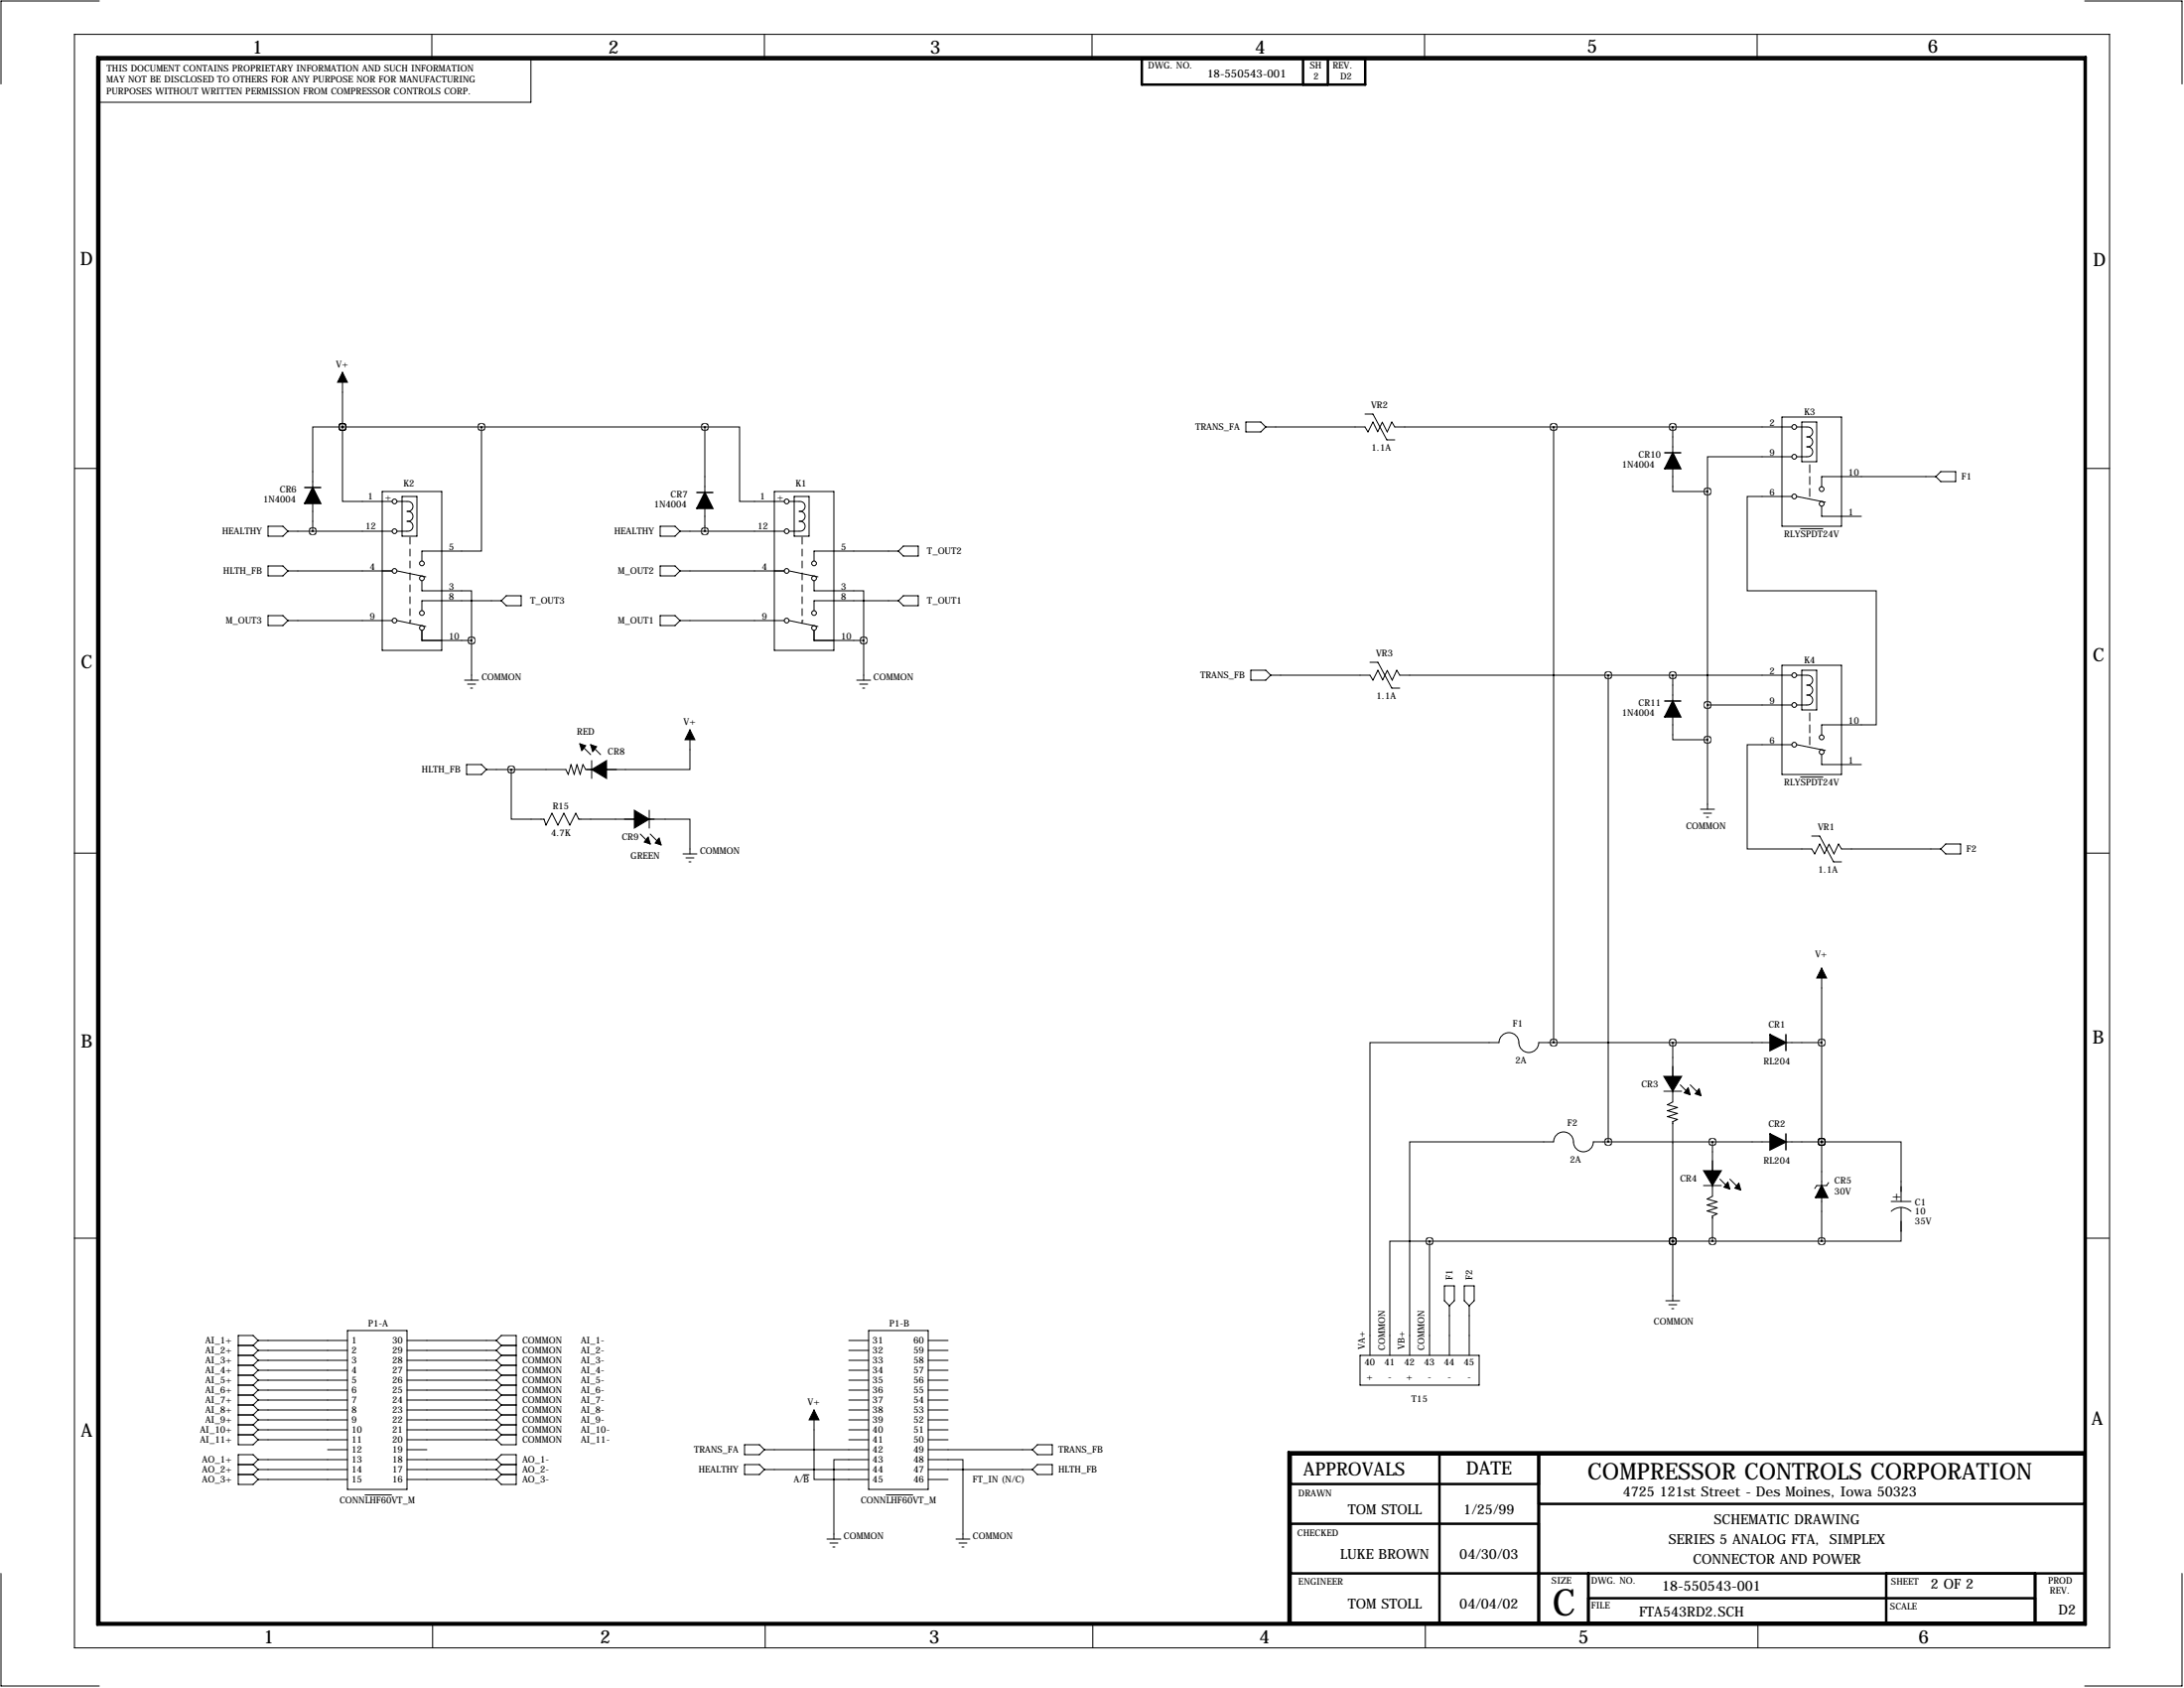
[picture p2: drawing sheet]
<svg xmlns="http://www.w3.org/2000/svg" width="559mm" height="432mm" viewBox="0 0 559 432" stroke-linecap="round" stroke-linejoin="round" font-family="sans-serif">
<g fill="none" stroke="#000" stroke-width=".25">
<path d="M19 8.8h520.8v412.7h-520.8zM25.4 .3h-25.1v21.2M110.5 8.8v6.3M143 15.1h-7.2v11.1h-110.8M195.6 8.8v6.3M279.4 8.8v6.3M364.5 8.8v6.3M449.6 8.8v6.3M533.4 .3h24.9v21.2M87.6 95.2v14M19.1 119.8h6.4M87.6 109.2h-7.6v15.5"/>
<path d="M87.6 109.2h.1M87.6 109.2v19.1h12.7M87.6 109.2h92.7M123.2 109.2v31.8h-15.3v2.5M180.3 109.2h8.9v19.1h11.5M180.3 109.2v16.8M318.8 107.9h3.8l1.2 1.3-1.2 1.3h-3.8zM323.8 109.2h25.4l.8 1.3 1.3-2.6 1.2 2.5 1.2-2.4 1.2 2.5 1.2-2.6 .8 1.3h101.6M349.2 105.9h2.1l3.5 6.6h2.1M397.5 109.2v157.5M428 119.9v5.8h8.9M428 109.2v6.6"/>
<path d="M455.9 106.7h15.3v27.9h-15.3zM458.5 116.8h-21.6v8.9M459.7 109.2h2.6a1.27 1.27 0 0 1 1.5 1.3 1.27 1.27 0 0 1-1.5 1.2 1.29 1.29 0 0 1 1.5 1.3 1.29 1.29 0 0 1-1.5 1.3 1.29 1.29 0 0 1 1.5 1.2 1.29 1.29 0 0 1-1.5 1.3h-2.6M461 107.9h3.8v10.2h-3.8zM463 118.9v2M533.3 119.8h6.5M68.6 134.6h3.8l1.3 1.3-1.3 1.3h-3.8zM73.7 135.9h26.6M80 128.8v7.1M97.8 125.7h15.2v40.7h-15.2zM101.6 128.3h2.6a1.27 1.27 0 0 1 1.5 1.2 1.27 1.27 0 0 1-1.6 1.3 1.29 1.29 0 0 1 1.6 1.3 1.29 1.29 0 0 1-1.6 1.2 1.29 1.29 0 0 1 1.6 1.3 1.29 1.29 0 0 1-1.6 1.3h-2.5M102.9 127h3.8v10.2h-3.8z"/>
<path d="M104.9 137.4v1.8M168.9 134.6h3.8l1.3 1.3-1.3 1.3h-3.8zM174 135.9h26.7M180.3 130v5.9M198.1 125.7h15.3v40.7h-15.3zM201.9 128.3h2.6a1.27 1.27 0 0 1 1.5 1.2 1.27 1.27 0 0 1-1.5 1.3 1.29 1.29 0 0 1 1.5 1.3 1.29 1.29 0 0 1-1.5 1.2 1.29 1.29 0 0 1 1.5 1.3 1.29 1.29 0 0 1-1.5 1.3h-2.6M203.2 127h3.8v10.2h-3.8zM205.2 137.4v1.8M436.9 125.7v81.3M458.5 127h-11.5v24.1h33.1v34.3h-14v2.6M459.7 127l7.4 1.5M460.7 135.3h5.7"/>
<path d="M463 121.9v2.1M463 125v2M466.1 129.5v2.6h10.1M495.3 121.9h-29.2v2.6M496.6 120.6h3.8v2.6h-3.8l-1.3-1.3zM68.6 144.8h3.8l1.3 1.2-1.3 1.3h-3.8zM68.6 157.5h3.8l1.3 1.3-1.3 1.2h-3.8zM73.7 146h26.6M73.7 158.8h26.6M101.6 146l7.4 1.6M101.6 158.8l7.4 1.5M104.9 158.8h.1"/>
<path d="M104.9 140.5v1.7M104.9 143.5v1.8M104.9 146.6v1.7M104.9 149.6v1.8M104.9 152.7v1.7M104.9 155.7v1.8M104.9 158.8v.7M107.9 148.6v2.5h12.7v12.7M128.3 153.7h-20.4v2.5M128.3 153.7l1.2-1.3h3.8v2.5h-3.8zM168.9 144.8h3.8l1.3 1.2-1.3 1.3h-3.8zM168.9 157.5h3.8l1.3 1.3-1.3 1.2h-3.8z"/>
<path d="M174 146h26.7M174 158.8h26.7M201.9 146l7.4 1.6M201.9 158.8l7.4 1.5M205.2 158.8h.1M205.2 140.5v1.7M205.2 143.5v1.8M205.2 146.6v1.7M205.2 149.6v1.8M205.2 152.7v1.7M205.2 155.7v1.8M205.2 158.8v.7"/>
<path d="M208.3 148.6v2.5h12.7v12.7M229.9 141h-21.6v2.5M229.9 153.7h-21.6v2.5M229.9 141l1.2-1.3h3.8v2.5h-3.8zM229.9 153.7l1.2-1.3h3.8v2.5h-3.8zM107.9 161.3v2.5h12.7M118.9 174h3.5M119.6 175h2.1M120.4 176h.5M120.6 163.8v10.2M208.3 161.3v2.5h12.7M219.2 174h3.6"/>
<path d="M220 175h2M220.7 176h.5M221 163.8v10.2M320 171.4h3.8l1.3 1.3-1.3 1.3h-3.8zM325.1 172.7h25.4l.8 1.3 1.3-2.6 1.2 2.5 1.1-2.4 1.3 2.5 1.2-2.6 .7 1.3h100.4M350.5 169.4h2.1l3.5 6.6h2M411.5 172.7v119.4M428 172.7v6.6M455.9 170.2h15.3v27.9h-15.3zM459.7 172.7h2.6a1.27 1.27 0 0 1 1.5 1.3 1.27 1.27 0 0 1-1.5 1.2 1.29 1.29 0 0 1 1.5 1.3 1.29 1.29 0 0 1-1.5 1.3 1.29 1.29 0 0 1 1.5 1.2 1.29 1.29 0 0 1-1.5 1.3h-2.6M461 171.4h3.8v10.2h-3.8zM119.4 195.6h3.8l1.3 1.2-1.3 1.3h-3.8z"/>
<path d="M130.8 196.8v12.7h8.4l.5 1.6 1.5-3.1 1.5 3.1 1.6-3.1 1.5 3.1 1.5-3.1 .8 1.5h28.4v8.9M148.6 190.5l2.5 2.5M151.1 190.5l2.6 2.5M151.4 194.6v4.5M176.5 186.7v10.1h-26.6l-.8-1.2-.7 2.5-.8-2.5-.7 2.5-.8-2.5-.7 2.5-.6-1.3h-20.3M428 183.4v5.8h8.9M436.9 180.3h21.6M458.5 190.5h-11.5v26.7h16.5l.8 1.2 1.3-2.5 1.2 2.5 1.2-2.4 1.2 2.4 1.2-2.5 .8 1.3h25.4M459.7 190.5l7.4 1.5M460.7 198.8h5.7M463 182.4v2M463 185.4v2.1"/>
<path d="M463 188.5v2M466.1 193v2.6h10.1M19 218.2h6.4M163.8 213.4l2.6 2.5M166.1 207.3v4.5M166.4 213.4l2.5 2.5M174.8 218.4h3.5M175.5 219.5h2M435.1 207h3.6M435.9 208h2M436.6 209h.5M463.5 213.9h2.1l3.5 6.6h2.1"/>
<path d="M496.6 217.2l1.2-1.3h3.8v2.5h-3.8zM533.2 218.2h6.4M176.3 220.5h.5M466.1 247.6v55.7M425.7 279.1h4.6M428 266.7v15.2M429.9 277.5l2.6 2.6M432.5 277.5l2.5 2.6M452.9 266.7h-59.2a2.6 2.6 0 0 1-2.9 2.5 2.6 2.6 0 0 1-2.2-3.1 2.54 2.54 0 0 0-2.8-1.9 2.54 2.54 0 0 0-2.3 2.5h-33v80M456.9 266.7h9.2M427.9 281.9l-1.2 .7 2.5 .7-2.5 .8 2.5 .7-2.5 .8 2.5 .8-1.3 .6M428 286.9v45.8"/>
<path d="M438.1 292.1v14M452.9 292.1h-45.2a2.6 2.6 0 0 1-2.9 2.5 2.6 2.6 0 0 1-2.3-3.1 2.54 2.54 0 0 0-2.7-1.9 2.54 2.54 0 0 0-2.3 2.5h-36.8v54.6M456.9 292.1h9.2M466.1 292.1h20.3v15.2M466.1 292.1h.1M19 316.7h6.4M365.8 317.5h-10.2v29.2M365.8 317.5v29.2M365.8 317.5h100.3M428 317.5h.1M435.9 303.3h4.5M438.1 306l-1.3 .7 2.6 .7-2.6 .9 2.6 .7-2.6 .8 2.6 .7-1.3 .6"/>
<path d="M438.1 311v6.5M440.1 301.7l2.5 2.5M442.6 301.7l2.6 2.5M466.1 306.3v11.2M467.9 302.5l-.5 .8h-2.6l-.5 .7M483.9 307.3h5M483.9 309.9a3.7 3.7 0 0 1 5.1 0M486.4 308.9v8.6h-20.3M533.2 316.7h6.4M369.6 328.9h2.5v3.8l-1.3 1.3-1.2-1.3zM370.8 334v12.7M374.6 328.9h2.6v3.8l-1.3 1.3-1.3-1.3z"/>
<path d="M375.9 334v12.7M426.2 332.7h3.6M427 333.8h2M427.7 334.8h.5M61 354.3h3.8M61 346.7h3.8M61 344.2h3.8M61 349.2h3.8M61 351.8h3.8M61 356.9h3.8M61 359.4h3.8M64.8 344.2l1.2 1.2"/>
<path d="M64.8 346.7l1.2 1.3M64.8 349.2l1.2 1.3M64.8 351.8l1.2 1.3M64.8 354.3l1.2 1.3M64.8 356.9l1.2 1.2M64.8 359.4l1.2 1.3M66 342.9h22.9M66 345.4h22.9M66 348h22.9M66 350.5h22.9M66 353.1h22.9M66 355.6h22.9"/>
<path d="M66 358.1h22.9M66 342.9l-1.2 1.3M66 342.9l-1.2-1.3h-3.8v28h3.8l1.2-1.3M66 345.4l-1.2 1.3M66 348l-1.2 1.2M66 350.5l-1.2 1.3M66 353.1l-1.2 1.2M66 355.6l-1.2 1.3M66 358.1l-1.2 1.3M88.9 340.4h15.2v40.6h-15.2zM104.1 342.9h22.9M104.1 345.4h22.9"/>
<path d="M104.1 348h22.9M104.1 350.5h22.9M104.1 353.1h22.9M104.1 355.6h22.9M104.1 358.1h22.9M127 342.9l1.3-1.3h3.8v28h-3.8l-1.3-1.3M127 342.9l1.3 1.3M127 345.4l1.3 1.3M127 348l1.3 1.2M127 350.5l1.3 1.3M127 353.1l1.3 1.2M127 355.6l1.3 1.3"/>
<path d="M127 358.1l1.3 1.3M128.3 354.3h3.8M128.3 346.7h3.8M128.3 344.2h3.8M128.3 349.2h3.8M128.3 351.8h3.8M128.3 356.9h3.8M128.3 359.4h3.8M128.3 344.2l-1.3 1.2M128.3 346.7l-1.3 1.3M128.3 349.2l-1.3 1.3M128.3 351.8l-1.3 1.3"/>
<path d="M128.3 354.3l-1.3 1.3M128.3 356.9l-1.3 1.2M128.3 359.4l-1.3 1.3M217.2 342.9h5M217.2 345.4h5M217.2 348h5M217.2 350.5h5M217.2 353.1h5M217.2 355.6h5M217.2 358.1h5M222.2 340.4h15.3v40.6h-15.3zM237.5 342.9h5.1"/>
<path d="M237.5 345.4h5.1M237.5 348h5.1M237.5 350.5h5.1M237.5 353.1h5.1M237.5 355.6h5.1M237.5 358.1h5.1M348 346.7h30.5v7.6h-30.5zM61 361.9h3.8M61 364.5h3.8M61 367h3.8M61 374.6h3.8M61 377.2h3.8"/>
<path d="M64.8 361.9l1.2 1.3M64.8 364.5l1.2 1.3M64.8 367l1.2 1.3M64.8 374.6l1.2 1.3M64.8 377.2l1.2 1.3M66 360.7h22.9M66 363.2h22.9M66 365.8h22.9M66 368.3h22.9M66 373.4h22.9M66 375.9h22.9M66 378.5h22.9"/>
<path d="M66 373.4l-1.2-1.3h-3.8v7.6h3.8l1.2-1.2M66 360.7l-1.2 1.2M66 363.2l-1.2 1.3M66 365.8l-1.2 1.2M66 373.4l-1.2 1.2M66 375.9l-1.2 1.3M83.8 370.8h5.1M104.1 360.7h22.9M104.1 363.2h22.9M104.1 365.8h22.9M104.1 368.3h22.9M104.1 370.8h5.1"/>
<path d="M104.1 373.4h22.9M104.1 375.9h22.9M104.1 378.5h22.9M127 373.4l1.3-1.3h3.8v7.6h-3.8l-1.3-1.2M127 360.7l1.3 1.2M127 363.2l1.3 1.3M127 365.8l1.3 1.2M127 373.4l1.3 1.2M127 375.9l1.3 1.3M128.3 361.9h3.8M128.3 364.5h3.8M128.3 367h3.8"/>
<path d="M128.3 374.6h3.8M128.3 377.2h3.8M128.3 361.9l-1.3 1.3M128.3 364.5l-1.3 1.3M128.3 367l-1.3 1.3M128.3 374.6l-1.3 1.3M128.3 377.2l-1.3 1.3M190.5 369.6h3.8l1.3 1.2-1.3 1.3h-3.8zM190.5 374.6h3.8l1.3 1.3-1.3 1.3h-3.8zM195.6 370.8h26.6M195.6 375.9h26.6M205.5 377.3h1.5"/>
<path d="M208.3 360.7v17.8h13.9M217.2 360.7h5M217.2 363.2h5M217.2 365.8h5M217.2 368.3h5M222.2 373.4h-8.8v20.3M237.5 373.4h8.9v20.3M237.5 360.7h5.1M237.5 363.2h5.1M237.5 365.8h5.1M237.5 368.3h5.1M237.5 370.8h26.7"/>
<path d="M237.5 375.9h26.7M237.5 378.5h5.1M264.2 370.8l1.2-1.2h3.8v2.5h-3.8zM264.2 375.9l1.2-1.3h3.8v2.6h-3.8zM93.4 382.4h6.8M211.6 393.7h3.5M212.3 394.7h2.1M213.1 395.7h.5M226.7 382.4h6.8M244.6 393.7h3.6M245.4 394.7h2M246.1 395.7h.5"/>
<path d="M.3 402.5v28.8h25.1M110.7 415.2v6.3M195.8 415.2v6.3M279.6 415.2v6.3M364.7 415.2v6.3M449.8 415.2v6.3M558.3 402.5v28.8h-24.9"/>
<circle cx="459.1" cy="116.8" r=".61"/>
<circle cx="459.1" cy="109.2" r=".61"/>
<circle cx="100.9" cy="135.9" r=".61"/>
<circle cx="100.9" cy="128.3" r=".61"/>
<circle cx="201.3" cy="135.9" r=".61"/>
<circle cx="201.3" cy="128.3" r=".61"/>
<circle cx="459.1" cy="127" r=".61"/>
<circle cx="466.1" cy="125.1" r=".61"/>
<circle cx="466.1" cy="128.9" r=".61"/>
<circle cx="100.9" cy="146" r=".61"/>
<circle cx="100.9" cy="158.7" r=".61"/>
<circle cx="107.9" cy="147.9" r=".61"/>
<circle cx="107.9" cy="156.8" r=".61"/>
<circle cx="107.9" cy="144.1" r=".61"/>
<circle cx="201.3" cy="158.7" r=".61"/>
<circle cx="201.3" cy="146" r=".61"/>
<circle cx="208.3" cy="147.9" r=".61"/>
<circle cx="208.3" cy="144.1" r=".61"/>
<circle cx="208.3" cy="156.8" r=".61"/>
<circle cx="107.9" cy="160.6" r=".61"/>
<circle cx="208.3" cy="160.6" r=".61"/>
<circle cx="459.1" cy="172.7" r=".61"/>
<circle cx="459.1" cy="190.5" r=".61"/>
<circle cx="459.1" cy="180.3" r=".61"/>
<circle cx="466.1" cy="188.6" r=".61"/>
<circle cx="466.1" cy="192.4" r=".61"/>
</g>
<g fill="none" stroke="#000" stroke-width=".63">
<path d="M24.9 14.6h508.8v401h-508.8zM25.4 15.1h508v400.1h-508zM292.2 14.9h57.1v6.7h-57.1zM333.4 21.6v-6.7h6.4v6.7M330.2 379.6h63.5M368.3 372v43.2M393.7 372v43.2M533.4 372h-203.2v43.2M533.4 371.5h-203.7v43.7M330.2 389.8h63.5M393.7 384.7h139.7M330.2 402.5h203.2"/>
<path d="M406.4 402.5v12.7M406.4 408.8h114.3M482.6 402.5v12.7M520.7 402.5v12.7"/>
</g>
<path d="M428 115.8l2 4.1h-4zM80 124.7l2 4.1h-4zM180.3 126l2.1 4h-4.1zM428 179.3l2 4.1h-4zM452.9 264.7l4 2-4 2zM452.9 290.1l4 2-4 2zM466.1 303.3l1.5 3h-3z" fill="#000" stroke="#000" stroke-width=".38"/>
<path d="M426 115.8h4M78 124.7h4M178.3 126h4.1M426 179.3h4M456.9 264.7v4M456.9 290.1v4" fill="none" stroke="#000" stroke-width=".38"/>
<g fill="#000" stroke="#000" stroke-width=".25">
<path d="M87.6 95.2l1.3 2.6h-2.5zM148.3 190.2l1.6 .6-1.1 1.2zM151.1 190.5l1.6 .5-1.1 1.3zM151.4 196.8l3.8-2.2v2.2zM151.4 196.8h3.8v2.3zM176.5 186.7l1.3 2.5h-2.5zM162.3 207.3l3.8 2.2h-3.8zM162.3 209.5h3.8l-3.8 2.3zM165.6 214.4l.3-.3 .5 1.8-1.6-.5zM168.7 214.4l.5 1.8-1.6-.6zM466.1 247.6l1.3 2.6h-2.6zM425.7 275.3h2.3v3.8z"/>
<path d="M428 275.3h2.3l-2.3 3.8zM432 278.3l.5 1.8-1.6-.5zM434.5 278.8l.2-.3 .6 1.8-1.6-.5zM435.9 299.5h2.2v3.8zM438.1 299.5h2.3l-2.3 3.8zM441.9 302.7l.2-.3 .5 1.8-1.5-.5zM444.9 302.7l.5 1.7-1.5-.5zM208.3 360.7l1.2 2.5h-2.5z"/>
</g>
<path d="M466 266.7a.1 .1 0 0 0 .2 0 .1 .1 0 0 0-.2 0zM438.1 317.5a.07 .07 0 0 0 .1 0 .07 .07 0 0 0-.1 0zM427.9 317.5a.1 .1 0 0 0 .2 0 .1 .1 0 0 0-.2 0zM438.1 292.1a.07 .07 0 0 0 .1 0 .07 .07 0 0 0-.1 0zM466 317.5a.1 .1 0 0 0 .2 0 .1 .1 0 0 0-.2 0zM466 292.1a.1 .1 0 0 0 .2 0 .1 .1 0 0 0-.2 0zM427.9 317.5a.1 .1 0 0 0 .2 0 .1 .1 0 0 0-.2 0zM466 292.1a.1 .1 0 0 0 .2 0 .1 .1 0 0 0-.2 0zM427.9 266.7a.1 .1 0 0 0 .2 0 .1 .1 0 0 0-.2 0zM365.7 317.5a.07 .07 0 0 0 .1 0 .07 .07 0 0 0-.1 0zM180.3 135.9a.07 .07 0 0 0 .1 0 .07 .07 0 0 0-.1 0zM130.7 196.8a.1 .1 0 0 0 .2 0 .1 .1 0 0 0-.2 0zM79.9 135.9a.1 .1 0 0 0 .2 0 .1 .1 0 0 0-.2 0zM87.6 109.2a.07 .07 0 0 0 .1 0 .07 .07 0 0 0-.1 0zM87.6 109.2a.07 .07 0 0 0 .1 0 .07 .07 0 0 0-.1 0zM397.4 266.7a.1 .1 0 0 0 .2 0 .1 .1 0 0 0-.2 0zM397.4 109.2a.1 .1 0 0 0 .2 0 .1 .1 0 0 0-.2 0zM411.4 172.7a.07 .07 0 0 0 .1 0 .07 .07 0 0 0-.1 0zM411.4 292.1a.07 .07 0 0 0 .1 0 .07 .07 0 0 0-.1 0zM123.1 109.2a.1 .1 0 0 0 .2 0 .1 .1 0 0 0-.2 0zM180.3 109.2a.07 .07 0 0 0 .1 0 .07 .07 0 0 0-.1 0zM436.8 180.3a.07 .07 0 0 0 .1 0 .07 .07 0 0 0-.1 0zM436.8 189.2a.07 .07 0 0 0 .1 0 .07 .07 0 0 0-.1 0zM427.9 109.2a.1 .1 0 0 0 .2 0 .1 .1 0 0 0-.2 0zM427.9 172.7a.1 .1 0 0 0 .2 0 .1 .1 0 0 0-.2 0zM436.8 125.7a.07 .07 0 0 0 .1 0 .07 .07 0 0 0-.1 0zM120.6 163.8a.07 .07 0 0 0 .1 0 .07 .07 0 0 0-.1 0zM220.9 163.8a.07 .07 0 0 0 .1 0 .07 .07 0 0 0-.1 0z" fill="#000" stroke="#000" stroke-width="1.9"/>
<text font-size="9.5" x="397.3" y="413.4">C</text>
<text font-size="5.9" x="406.2" y="378.5">COMPRESSOR CONTROLS CORPORATION</text>
<g font-size="4.7">
<text x="64.6" y="13.6">1</text>
<text x="155.7" y="13.6">2</text>
<text x="237.9" y="13.6">3</text>
<text x="321.1" y="13.6">4</text>
<text x="406" y="13.4">5</text>
<text x="493.3" y="13.4">6</text>
<text x="20.5" y="67.8">D</text>
<text x="535.5" y="68">D</text>
<text x="20.7" y="171">C</text>
<text x="535.5" y="169.1">C</text>
<text x="20.7" y="268">B</text>
<text x="535.4" y="267.1">B</text>
<text x="535.1" y="364.4">A</text>
<text x="20.7" y="367.4">A</text>
<text x="333.5" y="377.3">APPROVALS</text>
<text x="375.2" y="377.1">DATE</text>
<text x="67.5" y="420.5">1</text>
<text x="153.6" y="420.5">2</text>
<text x="237.7" y="420.5">3</text>
<text x="322.2" y="420.4">4</text>
<text x="403.8" y="420.3">5</text>
<text x="490.8" y="420.5">6</text>
</g>
<g font-size="3.6">
<text x="484.1" y="307.1">+</text>
<text x="415.2" y="382.9">4725 121st Street - Des Moines, Iowa 50323</text>
<text x="344.9" y="387.3">TOM STOLL</text>
<text x="374.5" y="387.3">1/25/99</text>
<text x="438.6" y="389.9">SCHEMATIC DRAWING</text>
<text x="426.9" y="395">SERIES 5 ANALOG FTA, SIMPLEX</text>
<text x="342.9" y="398.8">LUKE BROWN</text>
<text x="373.5" y="398.8">04/30/03</text>
<text x="433.2" y="400">CONNECTOR AND POWER</text>
<text x="425.3" y="406.9">18-550543-001</text>
<text x="494" y="406.4">2 OF 2</text>
<text x="344.9" y="411.5">TOM STOLL</text>
<text x="373.5" y="411.5">04/04/02</text>
<text x="419.4" y="413.5">FTA543RD2.SCH</text>
<text x="526.7" y="412.9">D2</text>
</g>
<text font-size="2.8" x="308.9" y="19.8">18-550543-001</text>
<g font-size="2.4">
<text x="293.8" y="17.5">DWG. NO.</text>
<text x="335.1" y="17.6">SH</text>
<text x="341" y="17.6">REV.</text>
<text x="27.2" y="21">MAY NOT BE DISCLOSED TO OTHERS FOR ANY PURPOSE NOR FOR MANUFACTURING</text>
<text x="27.3" y="18.2">THIS DOCUMENT CONTAINS PROPRIETARY INFORMATION AND SUCH INFORMATION</text>
<text x="336.1" y="20.3">2</text>
<text x="342.9" y="20.3">D2</text>
<text x="27.2" y="24.1">PURPOSES WITHOUT WRITTEN PERMISSION FROM COMPRESSOR CONTROLS CORP.</text>
<text x="86" y="94">V+</text>
<text x="350.8" y="104.4">VR2</text>
<text x="461.6" y="106.2">K3</text>
<text x="305.8" y="110.1">TRANS_FA</text>
<text x="452.8" y="108.9">2</text>
<text x="350.9" y="115.3">1.1A</text>
<text x="415" y="119.5">1N4004</text>
<text x="419.3" y="117.1">CR10</text>
<text x="452.8" y="116.5">9</text>
<text x="103.2" y="124.5">K2</text>
<text x="203.6" y="124.5">K1</text>
<text x="472.9" y="121.6">10</text>
<text x="501.9" y="122.8">F1</text>
<text x="67.3" y="128.6">1N4004</text>
<text x="71.6" y="126.1">CR6</text>
<text x="94.1" y="127.8">1</text>
<text x="98.5" y="128">+</text>
<text x="167.3" y="129.7">1N4004</text>
<text x="171.6" y="127.3">CR7</text>
<text x="194.5" y="127.8">1</text>
<text x="198.8" y="128">+</text>
<text x="452.8" y="126.6">6</text>
<text x="472.9" y="131.7">1</text>
<text x="56.9" y="136.7">HEALTHY</text>
<text x="93.5" y="135.4">12</text>
<text x="157.2" y="136.7">HEALTHY</text>
<text x="193.9" y="135.4">12</text>
<text x="456.5" y="137.3">RLYSPDT24V</text>
<text x="114.8" y="140.6">5</text>
<text x="215.1" y="140.6">5</text>
<text x="237.2" y="141.8">T_OUT2</text>
<text x="57.1" y="146.9">HLTH_FB</text>
<text x="94.7" y="145.7">4</text>
<text x="158.1" y="146.9">M_OUT2</text>
<text x="195" y="145.7">4</text>
<text x="114.8" y="150.8">3</text>
<text x="114.8" y="153.3">8</text>
<text x="135.6" y="154.5">T_OUT3</text>
<text x="215.1" y="150.8">3</text>
<text x="215.1" y="153.3">8</text>
<text x="237.2" y="154.5">T_OUT1</text>
<text x="57.8" y="159.6">M_OUT3</text>
<text x="94.7" y="158.4">9</text>
<text x="158.1" y="159.6">M_OUT1</text>
<text x="195" y="158.4">9</text>
<text x="114.8" y="163.5">10</text>
<text x="215.1" y="163.5">10</text>
<text x="352.1" y="167.9">VR3</text>
<text x="123.2" y="174">COMMON</text>
<text x="223.5" y="174">COMMON</text>
<text x="307.1" y="173.6">TRANS_FB</text>
<text x="452.8" y="172.4">2</text>
<text x="461.6" y="169.7">K4</text>
<text x="352.2" y="178.8">1.1A</text>
<text x="452.8" y="180">9</text>
<text x="174.9" y="185.4">V+</text>
<text x="415" y="183">1N4004</text>
<text x="419.3" y="180.6">CR11</text>
<text x="472.9" y="185.1">10</text>
<text x="147.6" y="188">RED</text>
<text x="452.8" y="190.1">6</text>
<text x="107.9" y="197.7">HLTH_FB</text>
<text x="155.5" y="192.9">CR8</text>
<text x="472.9" y="195.2">1</text>
<text x="456.5" y="200.8">RLYSPDT24V</text>
<text x="141.4" y="207">R15</text>
<text x="141" y="213.8">4.7K</text>
<text x="159.1" y="214.8">CR9</text>
<text x="431.4" y="212.1">COMMON</text>
<text x="465.1" y="212.4">VR1</text>
<text x="161.4" y="219.7">GREEN</text>
<text x="179.1" y="218.4">COMMON</text>
<text x="503.2" y="218">F2</text>
<text x="465.2" y="223.2">1.1A</text>
<text x="464.4" y="244.8">V+</text>
<text x="387.1" y="262.6">F1</text>
<text x="452.5" y="262.9">CR1</text>
<text x="387.7" y="271.9">2A</text>
<text x="451.3" y="272.2">RL204</text>
<text x="420" y="278">CR3</text>
<text x="401" y="288">F2</text>
<text x="452.5" y="288.3">CR2</text>
<text x="401.7" y="297.3">2A</text>
<text x="451.3" y="297.6">RL204</text>
<text x="429.9" y="302.1">CR4</text>
<text x="469.4" y="302.8">CR5</text>
<text x="469.4" y="305.4">30V</text>
<text x="490" y="308.4">C1</text>
<text x="490" y="310.5">10</text>
<text x="490" y="313.1">35V</text>
<text x="371.7" y="327.4" transform="rotate(-90 371.7 327.4)">F1</text>
<text x="376.8" y="327.4" transform="rotate(-90 376.8 327.4)">F2</text>
<text x="94.2" y="339.3">P1-A</text>
<text x="227.5" y="339.3">P1-B</text>
<text x="423.1" y="338.8">COMMON</text>
<text x="52.5" y="343.7">AI_1+</text>
<text x="52.5" y="346.3">AI_2+</text>
<text x="89.9" y="343.7">1</text>
<text x="89.9" y="346.2">2</text>
<text x="100.4" y="346.2">29</text>
<text x="100.4" y="343.7">30</text>
<text x="133.6" y="343.7">COMMON</text>
<text x="133.6" y="346.3">COMMON</text>
<text x="148.6" y="343.7">AI_1-</text>
<text x="148.6" y="346.3">AI_2-</text>
<text x="223.3" y="343.7">31</text>
<text x="223.3" y="346.2">32</text>
<text x="233.8" y="346.2">59</text>
<text x="233.8" y="343.7">60</text>
<text x="349.2" y="345.2" transform="rotate(-90 349.2 345.2)">VA+</text>
<text x="354.3" y="345.5" transform="rotate(-90 354.3 345.5)">COMMON</text>
<text x="359.4" y="345.2" transform="rotate(-90 359.4 345.2)">VB+</text>
<text x="364.5" y="345.5" transform="rotate(-90 364.5 345.5)">COMMON</text>
<text x="52.5" y="348.8">AI_3+</text>
<text x="52.5" y="351.4">AI_4+</text>
<text x="52.5" y="353.9">AI_5+</text>
<text x="89.9" y="348.7">3</text>
<text x="89.9" y="351.3">4</text>
<text x="89.9" y="353.8">5</text>
<text x="100.4" y="353.8">26</text>
<text x="100.4" y="351.3">27</text>
<text x="100.4" y="348.7">28</text>
<text x="133.6" y="348.8">COMMON</text>
<text x="133.6" y="351.4">COMMON</text>
<text x="133.6" y="353.9">COMMON</text>
<text x="148.6" y="348.8">AI_3-</text>
<text x="148.6" y="351.4">AI_4-</text>
<text x="148.6" y="353.9">AI_5-</text>
<text x="223.3" y="348.7">33</text>
<text x="223.3" y="351.3">34</text>
<text x="223.3" y="353.8">35</text>
<text x="233.8" y="353.8">56</text>
<text x="233.8" y="351.3">57</text>
<text x="233.8" y="348.7">58</text>
<text x="349.2" y="349.2">40</text>
<text x="349.6" y="353.1">+</text>
<text x="354.2" y="349.2">41</text>
<text x="355.1" y="353.1">-</text>
<text x="359.3" y="349.2">42</text>
<text x="359.8" y="353.1">+</text>
<text x="364.4" y="349.2">43</text>
<text x="365.3" y="353.1">-</text>
<text x="369.5" y="349.2">44</text>
<text x="370.4" y="353.1">-</text>
<text x="374.6" y="349.2">45</text>
<text x="375.4" y="353.1">-</text>
<text x="52.5" y="356.4">AI_6+</text>
<text x="52.5" y="359">AI_7+</text>
<text x="89.9" y="356.4">6</text>
<text x="89.9" y="358.9">7</text>
<text x="100.4" y="358.9">24</text>
<text x="100.4" y="356.4">25</text>
<text x="133.6" y="356.4">COMMON</text>
<text x="133.6" y="359">COMMON</text>
<text x="148.6" y="356.4">AI_6-</text>
<text x="148.6" y="359">AI_7-</text>
<text x="206.7" y="359.4">V+</text>
<text x="223.3" y="356.4">36</text>
<text x="223.3" y="358.9">37</text>
<text x="233.8" y="358.9">54</text>
<text x="233.8" y="356.4">55</text>
<text x="361.2" y="358.5">T15</text>
<text x="52.5" y="361.5">AI_8+</text>
<text x="52.5" y="364.1">AI_9+</text>
<text x="89.9" y="361.4">8</text>
<text x="89.9" y="364">9</text>
<text x="100.4" y="364">22</text>
<text x="100.4" y="361.4">23</text>
<text x="133.6" y="361.5">COMMON</text>
<text x="133.6" y="364.1">COMMON</text>
<text x="148.6" y="361.5">AI_8-</text>
<text x="148.6" y="364.1">AI_9-</text>
<text x="223.3" y="361.4">38</text>
<text x="223.3" y="364">39</text>
<text x="233.8" y="364">52</text>
<text x="233.8" y="361.4">53</text>
<text x="51.2" y="366.6">AI_10+</text>
<text x="51.2" y="369.1">AI_11+</text>
<text x="89.9" y="366.5">10</text>
<text x="89.9" y="369.1">11</text>
<text x="89.9" y="371.6">12</text>
<text x="100.4" y="371.6">19</text>
<text x="100.4" y="369.1">20</text>
<text x="100.4" y="366.5">21</text>
<text x="133.6" y="366.6">COMMON</text>
<text x="133.6" y="369.1">COMMON</text>
<text x="148.6" y="366.6">AI_10-</text>
<text x="148.6" y="369.1">AI_11-</text>
<text x="177.6" y="371.7">TRANS_FA</text>
<text x="223.3" y="366.5">40</text>
<text x="223.3" y="369.1">41</text>
<text x="223.3" y="371.6">42</text>
<text x="233.8" y="371.6">49</text>
<text x="233.8" y="369.1">50</text>
<text x="233.8" y="366.5">51</text>
<text x="270.8" y="371.7">TRANS_FB</text>
<text x="51.7" y="374.2">AO_1+</text>
<text x="51.7" y="376.8">AO_2+</text>
<text x="89.9" y="374.1">13</text>
<text x="89.9" y="376.7">14</text>
<text x="100.4" y="376.7">17</text>
<text x="100.4" y="374.1">18</text>
<text x="133.6" y="374.2">AO_1-</text>
<text x="133.6" y="376.8">AO_2-</text>
<text x="178.8" y="376.8">HEALTHY</text>
<text x="223.3" y="374.1">43</text>
<text x="223.3" y="376.7">44</text>
<text x="233.8" y="376.7">47</text>
<text x="233.8" y="374.1">48</text>
<text x="270.8" y="376.8">HLTH_FB</text>
<text x="51.7" y="379.3">AO_3+</text>
<text x="89.9" y="379.2">15</text>
<text x="100.4" y="379.2">16</text>
<text x="133.6" y="379.3">AO_3-</text>
<text x="203.1" y="379.3">A/B</text>
<text x="223.3" y="379.2">45</text>
<text x="233.8" y="379.2">46</text>
<text x="248.9" y="379.3">FT_IN (N/C)</text>
<text x="332.2" y="382.7">DRAWN</text>
<text x="86.9" y="384.4">CONNLHF60VT_M</text>
<text x="220.2" y="384.4">CONNLHF60VT_M</text>
<text x="215.9" y="393.7">COMMON</text>
<text x="248.9" y="393.7">COMMON</text>
<text x="332" y="392.8">CHECKED</text>
<text x="332.2" y="405.3">ENGINEER</text>
<text x="397" y="405">SIZE</text>
<text x="407.2" y="405">DWG. NO.</text>
<text x="483.9" y="405.3">SHEET</text>
<text x="524" y="405">PROD</text>
<text x="524.5" y="407.6">REV.</text>
<text x="407.2" y="411.4">FILE</text>
<text x="483.6" y="411.6">SCALE</text>
</g>
</svg>
